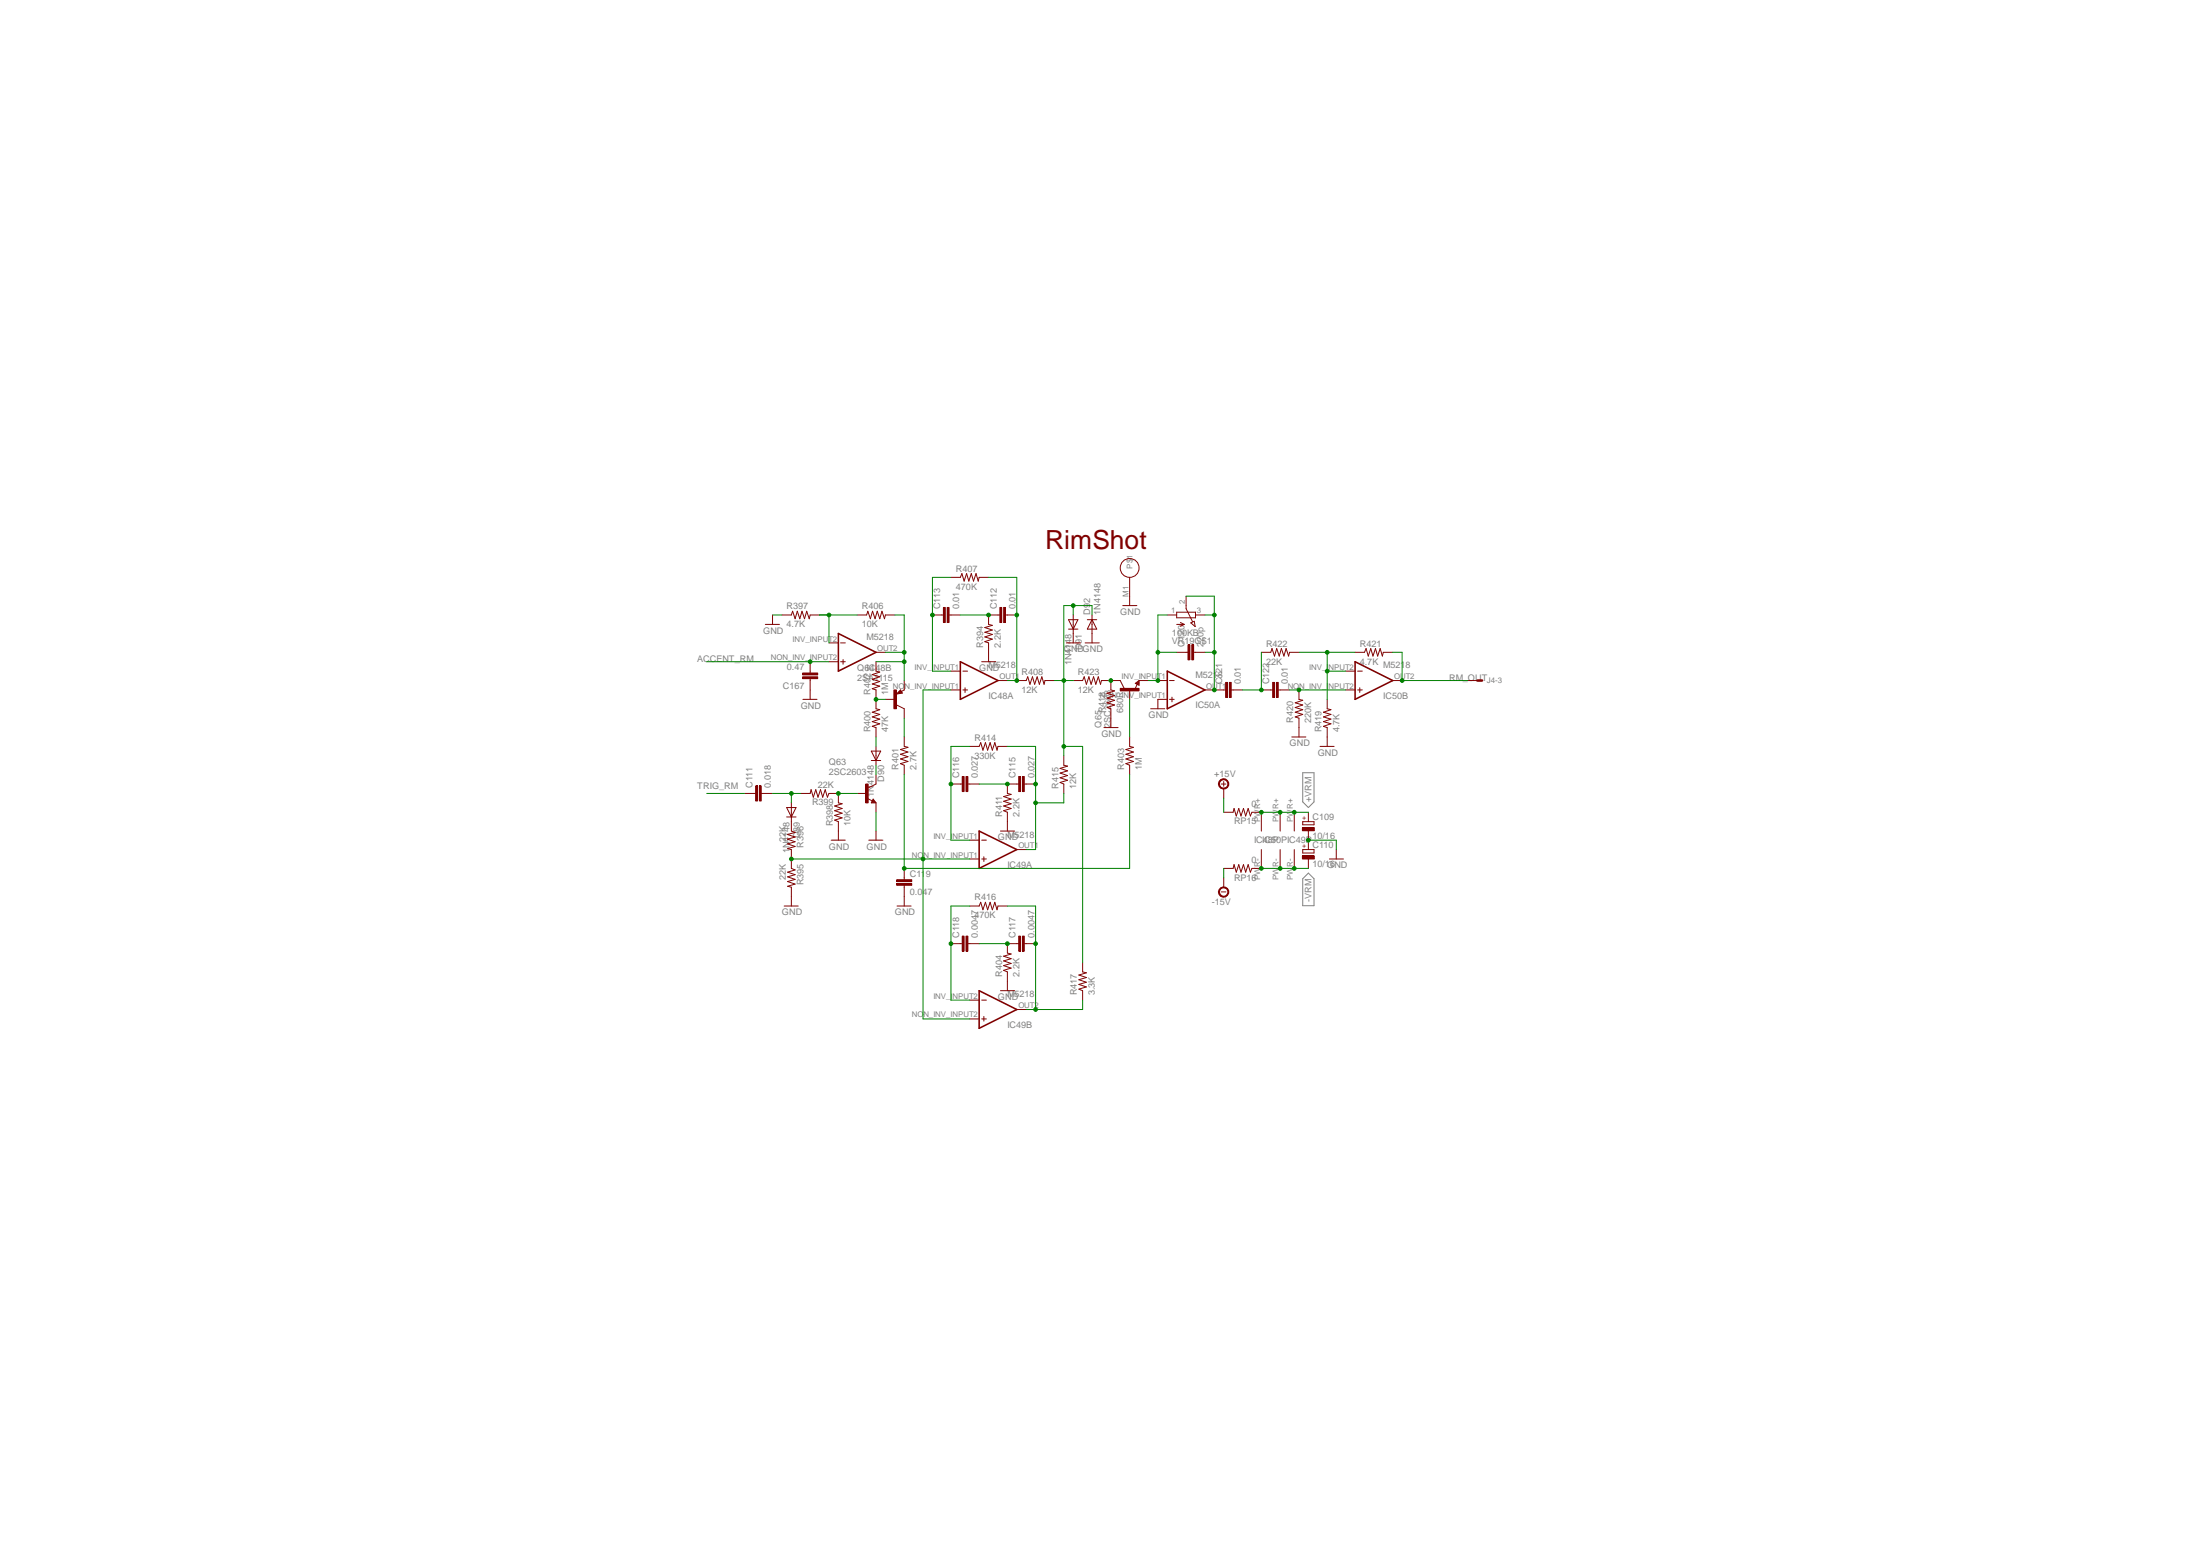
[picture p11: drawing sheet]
<svg xmlns="http://www.w3.org/2000/svg" width="297mm" height="210mm" viewBox="0 0 297 210" stroke-linecap="round" stroke-linejoin="round" font-family="sans-serif">
<path d="M175.9 104.3h1.5v3.9l-.7 .8-.8-.8zM176.7 117.9l.7 .7v3.7h-1.5v-3.7z" fill="none" stroke="#808080" stroke-width=".14"/>
<path d="M113.2 85.5l5.1 2.6-5.1 2.5zM129.7 89.3l5 2.6-5 2.5zM157.6 90.6l5.1 2.5-5.1 2.6zM183 89.3l5 2.6-5 2.5zM132.2 112.2l5.1 2.5-5.1 2.5zM132.2 133.7l5.1 2.6-5.1 2.5z" fill="none" stroke="#800000" stroke-width=".21"/>
<g fill="none" stroke="#800000" stroke-width=".14">
<path d="M128.4 77.9h1.3l.2-.5 .3 1 .3-1 .3 1 .3-1 .3 1 .4-1 .3 1 .1-.5h1.3M103.3 84.3h1.9M104.3 83v1.3M105.6 83h1.2l.2-.5 .4 1 .3-1 .3 1 .3-1 .3 1 .3-1 .4 1 .1-.5h1.3M111.9 86.8h1.3M111.9 89.3h1.3M113.5 86.8h.6M113.5 89.3h.6M113.8 89v.7M115.7 83h1.3l.2-.5 .3 1 .3-1 .3 1 .3-1 .4 1 .3-1 .3 1 .1-.5h1.3M118.3 89.3v1.3l.5 .1-1 .4 1 .3-1 .3 1 .3-1 .3 1 .3-1 .4 .5 .1v2.6l.5 .1-1 .3 1 .3-1 .4 1 .3-1 .3 1 .3-1 .3 .5 .2v1.3M118.3 88.1h1.2"/>
<path d="M119.5 94.4h1.3M120.7 93.1h.3v2.6h-.3zM121.1 95.2l1 .5v1.2M121.6 93.1l.2 .5-.7 .1zM121.6 93.5h-.2l.2-.2 .1 .2-.5 .1 .4-.4 .1 .3M122.1 99.5v1.3l.5 .1-1 .3 1 .3-1 .3 1 .4-1 .2 1 .4-1 .3 .5 .2v1.3M122.1 91.9v1.2l-.4 .2M125.9 83h1.5M127.4 82h.2v2h-.2zM127.9 82h.2v2h-.2zM128.1 83h1.6M128.4 93.1h1.3"/>
<path d="M128.4 90.6h1.3M130 93.1h.6M130 90.6h.6M130.3 92.8v.7M132.5 89.3h1.9M134.7 91.9h1.3M135 82h.3v2h-.3zM135 83h-1.5v1.3l.5 .1-1 .3 1 .3-1 .3 1 .3-1 .4 1 .3-1 .3 .5 .2v2.5M135.5 82h.3v2h-.3zM135.8 83h1.5M137.3 91.9h1.3l.2-.5 .3 1 .3-1 .3 1 .3-1 .3 1 .4-1 .3 1 .1-.5h1.3M144 86.8h1.9"/>
<path d="M144.3 83.7h1.2l-.6 1.2zM144.3 84.9h1.2M144.9 91.9h1.3l.2-.5 .3 1 .3-1 .3 1 .4-1 .3 1 .3-1 .3 1 .1-.5h2.6l.5 1M144.9 83v3.8M146.5 86.8h1.9M146.8 83.7h1.3M147.4 83.7l.7 1.2h-1.3zM147.4 83v3.8M149.1 98.2h1.9M150 91.9v1.2l.5 .2-1 .3 1 .3-1 .3 1 .3-1 .4 1 .3-1 .3 .5 .2v2.5M151.3 92.9h2.5v.4h-2.5zM152.5 93.1v1.3"/>
<path d="M152.5 99.5v1.3l.5 .1-1 .3 1 .3-1 .3 1 .4-1 .2 1 .4-1 .3 .5 .2v1.3M153.3 92.2l.5-.3v.6zM153.5 92.4l-.3 .6M153.5 92.2h.2v.2l-.3-.2 .4-.2v.4M153.8 91.9h1.3M155.4 95.7h1.9M156.3 91.9h1.3M157.6 83h1.3M157.6 94.4h-1.3v1.3M157.9 91.9h.6M157.9 94.4h.6M158.2 94.1v.6"/>
<path d="M158.9 82.6h2.5v.8h-2.5zM158.9 84.3h1M158.9 88.1h1.5M159.4 84l.5 .3M159.9 84.3l-.5 .2M160.1 80.5v1.7l.9 1.7M160.4 87h.3v2.1h-.3zM160.8 84.1l.4-.2 .2 .7zM160.9 87h.3v2.1h-.3zM161.2 88.1h1.5M161.4 83h1.3M162.7 93.1h2.8"/>
<path d="M165.5 92.1h.2v2h-.2zM166 92.1h.2v2h-.2zM166.2 93.1h1.6M170.3 93.1h1.5M170.3 88.1h1.3l.1-.6 .4 1.1 .3-1.1 .3 1.1 .3-1.1 .4 1.1 .2-1.1 .4 1.1 .1-.5h1.3M171.8 92.1h.3v2h-.3zM172.3 92.1h.3v2h-.3zM172.6 93.1h1.5M174.4 99.5h1.9M175.4 93.1v1.3l.5 .1-1 .4 1 .3-1 .3 1 .3-1 .3 1 .3-1 .4 .5 .1v2.6M179.2 94.4v1.3l.5 .1-1 .3 1 .3-1 .4 1 .3-1 .3 1 .3-1 .3 .5 .2v2.6M181.7 93.1h1.3"/>
<path d="M181.7 90.6h1.3M183 88.1h1.2l.2-.6 .3 1.1 .4-1.1 .3 1.1 .3-1.1 .3 1.1 .3-1.1 .3 1.1 .2-.5h1.2M183.3 93.1h.6M183.3 90.6h.6M183.6 92.8v.7M188 91.9h1.3M100.5 107.1h1.5M102 106.1h.3v2h-.3zM102.5 106.1h.3v2h-.3zM102.8 107.1h1.5M106.2 109h1.3l-.7 1.3zM106.2 110.3h1.3"/>
<path d="M106.8 108.4v3.8l.6 .2-1.1 .2 1.1 .4-1.1 .3 1.1 .3-1.1 .3 1.1 .4-1.1 .3 .5 .1v2.5l.6 .2-1.1 .3 1.1 .4-1.1 .3 1.1 .3-1.1 .3 1.1 .3-1.1 .3 .5 .2v2.5M108.1 107.1h1.3l.1-.5 .3 1 .3-1 .3 1 .4-1 .3 1 .3-1 .3 1 .2-.5h1.3v1.3l.5 .1-1 .3 1 .3-1 .3 1 .4-1 .3 1 .3-1 .3 .5 .2v2.5M112.2 113.4h1.9M115.7 107.1h1.3M116.9 105.8h.3v2.6h-.3zM117.1 107.8l.7 .3M117.3 113.4h1.9M117.6 101.4h1.3l-.6 1.3zM117.6 102.7h1.3M117.9 107.9l.4 .5h-.7zM117.9 108.1v.1h-.1l.1-.2 .2 .3h-.3M118.3 100.8v2.5"/>
<path d="M118.3 104.6v1.2l-1 .5M118.3 108.4v1.2M118.3 112.2v1.2M121.1 119.3h2v.2h-2zM121.1 118.7h2v.3h-2zM122.1 117.2v1.5M122.1 119.5v2.8M128.4 105.8h1.5M129.9 104.8h.3v2h-.3zM130.4 104.8h.3v2h-.3zM130.7 105.8h1.5M130.9 116h1.3"/>
<path d="M130.9 113.4h1.3M130.9 100.8h1.3l.2-.6 .3 1.1 .4-1.1 .2 1.1 .4-1.1 .3 1.1 .3-1.1 .3 1.1 .1-.5h1.3M132.5 116h.7M132.5 113.4h.7M132.8 115.7v.6M135.1 112.2h1.9M137.3 114.7h1.3M137.5 104.8h.3v2h-.3zM137.5 105.8h-1.5v1.3l.5 .1-1 .3 1 .4-1 .3 1 .3-1 .3 1 .3-1 .3 .5 .2v2.6M138 104.8h.3v2h-.3zM138.3 105.8h1.5M143.6 102v1.3l.5 .1-1 .3 1 .4-1 .3 1 .3-1 .3 1 .3-1 .3 .5 .2v1.3"/>
<path d="M170.3 109.6v2.6M170.3 114.7v2.5M172.8 109.6v2.6M172.8 114.7v2.5M175.9 110.9h1.5v.4h-1.5zM178.2 100.8h1.9M105.9 122.3h1.9M121.1 122.3h1.9M128.4 127.4h1.5M129.9 126.4h.3v2h-.3zM130.4 126.4h.3v2h-.3zM130.7 127.4h1.5"/>
<path d="M130.9 137.5h1.3M130.9 135h1.3M130.9 122.3h1.3l.2-.5 .3 1 .4-1 .2 1 .4-1 .3 1 .3-1 .3 1 .1-.5h1.3M132.5 137.5h.7M132.5 135h.7M132.8 137.2v.6M135.1 133.7h1.9M137.3 136.3h1.3M137.5 126.4h.3v2h-.3zM137.5 127.4h-1.5v1.3l.5 .1-1 .3 1 .3-1 .3 1 .3-1 .3 1 .4-1 .3 .5 .2v2.5M138 126.4h.3v2h-.3zM138.3 127.4h1.5"/>
<path d="M146.2 129.9v1.3l.5 .1-1 .3 1 .4-1 .2 1 .4-1 .3 1 .3-1 .3 .5 .2v1.3"/>
</g>
<path d="M120.9 93.1v2.6M151.3 93.1h2.5M117 105.8v2.6" fill="none" stroke="#800000" stroke-width=".34"/>
<g fill="none" stroke="#800000" stroke-width=".25">
<path d="M127.5 82v2M128 82v2M135.1 82v2M135.6 82v2M160.5 87v2.1M161 87v2.1M165.6 92.1v2M166.1 92.1v2M172 92.1v2M172.5 92.1v2M102.1 106.1v2M102.7 106.1v2"/>
<path d="M121.1 119.4h2M121.1 118.9h2M130 104.8v2M130.6 104.8v2M137.7 104.8v2M138.2 104.8v2M130 126.4v2M130.6 126.4v2M137.7 126.4v2M138.2 126.4v2"/>
</g>
<path d="M175.8 111.7h1.7v.4h-1.7z" fill-rule="evenodd" fill="#800000"/>
<path d="M175.8 111.7h1.7v.4h-1.7zM175.9 114.7h1.5v.4h-1.5zM176.7 109.6v1.3M176.7 112.2v1.2" fill="none" stroke="#800000" stroke-width=".14"/>
<path d="M175.8 115.5h1.7v.5h-1.7z" fill-rule="evenodd" fill="#800000"/>
<path d="M164.9 105.8h.6M165.2 105.5v.6M175.8 115.5h1.7v.5h-1.7zM176.7 113.4v1.3M176.7 116v1.2" fill="none" stroke="#800000" stroke-width=".14"/>
<path d="M164.8 105.2a.71 .71 0 0 1 1.1 .3 .71 .71 0 0 1-.5 1 .71 .71 0 0 1-.9-.7h.1a.58 .58 0 0 1 .8-.6 .58 .58 0 0 1 .3 .9 .58 .58 0 0 1-1 0l-.1-.3h-.1l.1-.3z" fill-rule="evenodd" fill="#800000"/>
<path d="M164.8 105.2a.71 .71 0 0 1 1.1 .3 .71 .71 0 0 1-.5 1 .71 .71 0 0 1-.9-.7h.1a.58 .58 0 0 1 .8-.6 .58 .58 0 0 1 .3 .9 .58 .58 0 0 1-1 0l-.1-.3h-.1l.1-.3zM165.2 106.5v1.2M164.9 120.4h.6" fill="none" stroke="#800000" stroke-width=".14"/>
<path d="M164.8 119.8a.71 .71 0 0 1 1.1 .3 .71 .71 0 0 1-.6 1 .71 .71 0 0 1-.8-.7h.1a.58 .58 0 0 1 .7-.6 .58 .58 0 0 1 .4 .8 .58 .58 0 0 1-.8 .3l-.3-.5h-.1z" fill-rule="evenodd" fill="#800000"/>
<g fill="none" stroke="#800000" stroke-width=".14">
<path d="M152.5 77.9v3.8M108.4 90.8h2v.3h-2zM108.4 91.4h2v.2h-2zM108.4 94.4h1.9M109.4 89.3v1.5M109.4 91.6v2.8M151.6 81.7h1.9M198.2 91.9h1.3M164.8 119.8a.71 .71 0 0 1 1.1 .3 .71 .71 0 0 1-.6 1 .71 .71 0 0 1-.8-.7h.1a.58 .58 0 0 1 .7-.6 .58 .58 0 0 1 .4 .8 .58 .58 0 0 1-.8 .3l-.3-.5h-.1zM165.2 118.5v1.3M165.2 109.6h1.3l.1-.5 .3 1.1 .4-1.1 .3 1.1 .3-1.1 .3 1.1 .3-1.1 .3 1.1 .2-.6h1.3M165.2 117.2h1.3l.1-.5 .3 1 .4-1 .3 1 .3-1 .3 1 .3-1 .3 1 .2-.5h1.3"/>
<path d="M174.7 109.6v2.6M174.7 114.7v2.5M179.5 116h1.9M180.4 114.7v1.3"/>
<circle cx="152.5" cy="76.7" r="1.27"/>
</g>
<path d="M199.5 91.9h.6" fill="none" stroke="#800000" stroke-width=".34"/>
<path d="M108.4 91h2M108.4 91.5h2" fill="none" stroke="#800000" stroke-width=".25"/>
<path d="M132.2 105.8h3.8" fill="none" stroke="#008000" stroke-width=".14"/>
<circle cx="136" cy="105.8" r=".25" fill="#008000"/>
<g fill="none" stroke="#008000" stroke-width=".14">
<path d="M104.3 83h1.3M118.3 109.6v2.6M176.7 113.4h3.7v1.3"/>
<circle cx="136" cy="105.8" r=".25"/>
</g>
<circle cx="176.7" cy="113.4" r=".25" fill="#008000"/>
<g fill="none" stroke="#008000" stroke-width=".14">
<path d="M130.9 100.8h-2.5v12.6h2.5"/>
<circle cx="176.7" cy="113.4" r=".25"/>
</g>
<circle cx="128.4" cy="105.8" r=".25" fill="#008000"/>
<g fill="none" stroke="#008000" stroke-width=".14">
<path d="M136 100.8h3.8v13.9h-1.2"/>
<circle cx="128.4" cy="105.8" r=".25"/>
</g>
<circle cx="139.8" cy="105.8" r=".25" fill="#008000"/>
<g fill="none" stroke="#008000" stroke-width=".14">
<path d="M143.6 107.1v1.3h-3.8"/>
<circle cx="139.8" cy="105.8" r=".25"/>
</g>
<circle cx="139.8" cy="108.4" r=".25" fill="#008000"/>
<g fill="none" stroke="#008000" stroke-width=".14">
<path d="M129.7 83h3.8"/>
<circle cx="139.8" cy="108.4" r=".25"/>
</g>
<circle cx="133.5" cy="83" r=".25" fill="#008000"/>
<g fill="none" stroke="#008000" stroke-width=".14">
<path d="M128.4 77.9h-2.5v12.7h2.5"/>
<circle cx="133.5" cy="83" r=".25"/>
</g>
<circle cx="125.9" cy="83" r=".25" fill="#008000"/>
<g fill="none" stroke="#008000" stroke-width=".14">
<path d="M133.5 77.9h3.8v14h-1.3"/>
<circle cx="125.9" cy="83" r=".25"/>
</g>
<circle cx="137.3" cy="83" r=".25" fill="#008000"/>
<circle cx="137.3" cy="83" r=".25" fill="none" stroke="#008000" stroke-width=".14"/>
<circle cx="137.3" cy="91.9" r=".25" fill="#008000"/>
<g fill="none" stroke="#008000" stroke-width=".14">
<path d="M132.2 127.4h3.8"/>
<circle cx="137.3" cy="91.9" r=".25"/>
</g>
<circle cx="136" cy="127.4" r=".25" fill="#008000"/>
<g fill="none" stroke="#008000" stroke-width=".14">
<path d="M130.9 122.3h-2.5v12.7h2.5"/>
<circle cx="136" cy="127.4" r=".25"/>
</g>
<circle cx="128.4" cy="127.4" r=".25" fill="#008000"/>
<g fill="none" stroke="#008000" stroke-width=".14">
<path d="M136 122.3h3.8v14h-1.2"/>
<circle cx="128.4" cy="127.4" r=".25"/>
</g>
<circle cx="139.8" cy="127.4" r=".25" fill="#008000"/>
<g fill="none" stroke="#008000" stroke-width=".14">
<path d="M146.2 135v1.3h-6.4"/>
<circle cx="139.8" cy="127.4" r=".25"/>
</g>
<circle cx="139.8" cy="136.3" r=".25" fill="#008000"/>
<g fill="none" stroke="#008000" stroke-width=".14">
<path d="M118.3 94.4h1.2"/>
<circle cx="139.8" cy="136.3" r=".25"/>
</g>
<circle cx="118.3" cy="94.4" r=".25" fill="#008000"/>
<g fill="none" stroke="#008000" stroke-width=".14">
<path d="M113.2 107.1h2.5"/>
<circle cx="118.3" cy="94.4" r=".25"/>
</g>
<circle cx="113.2" cy="107.1" r=".25" fill="#008000"/>
<g fill="none" stroke="#008000" stroke-width=".14">
<path d="M128.4 93.1h-3.8v44.4h6.3M124.6 116h6.3"/>
<circle cx="113.2" cy="107.1" r=".25"/>
</g>
<circle cx="124.6" cy="116" r=".25" fill="#008000"/>
<g fill="none" stroke="#008000" stroke-width=".14">
<path d="M106.8 116h17.8"/>
<circle cx="124.6" cy="116" r=".25"/>
</g>
<circle cx="106.8" cy="116" r=".25" fill="#008000"/>
<g fill="none" stroke="#008000" stroke-width=".14">
<path d="M104.3 107.1h3.8M106.8 107.1v1.3"/>
<circle cx="106.8" cy="116" r=".25"/>
</g>
<circle cx="106.8" cy="107.1" r=".25" fill="#008000"/>
<g fill="none" stroke="#008000" stroke-width=".14">
<path d="M118.3 99.5v1.3M122.1 96.9v2.6M118.3 103.3v1.3M122.1 104.6v12.6h30.4v-12.6"/>
<circle cx="106.8" cy="107.1" r=".25"/>
</g>
<circle cx="122.1" cy="117.2" r=".25" fill="#008000"/>
<g fill="none" stroke="#008000" stroke-width=".14">
<path d="M118.3 89.3h3.8M119.5 88.1h2.6M120.8 83h1.3v8.9"/>
<circle cx="122.1" cy="117.2" r=".25"/>
</g>
<circle cx="122.1" cy="88.1" r=".25" fill="#008000"/>
<circle cx="122.1" cy="88.1" r=".25" fill="none" stroke="#008000" stroke-width=".14"/>
<circle cx="122.1" cy="89.3" r=".25" fill="#008000"/>
<g fill="none" stroke="#008000" stroke-width=".14">
<path d="M110.7 83h1.2v3.8"/>
<circle cx="122.1" cy="89.3" r=".25"/>
</g>
<circle cx="111.9" cy="83" r=".25" fill="#008000"/>
<g fill="none" stroke="#008000" stroke-width=".14">
<path d="M95.4 89.3h16.5M111.9 83h3.8"/>
<circle cx="111.9" cy="83" r=".25"/>
</g>
<circle cx="109.4" cy="89.3" r=".25" fill="#008000"/>
<g fill="none" stroke="#008000" stroke-width=".14">
<path d="M95.4 107.1h5.1"/>
<circle cx="109.4" cy="89.3" r=".25"/>
</g>
<circle cx="150" cy="91.9" r=".25" fill="#008000"/>
<g fill="none" stroke="#008000" stroke-width=".14">
<path d="M142.4 91.9h2.5M144.9 81.7v1.3M147.4 83v-1.3h-3.8v20.3M143.6 100.8h2.6v29.1"/>
<circle cx="150" cy="91.9" r=".25"/>
</g>
<circle cx="143.6" cy="100.8" r=".25" fill="#008000"/>
<circle cx="143.6" cy="100.8" r=".25" fill="none" stroke="#008000" stroke-width=".14"/>
<circle cx="143.6" cy="91.9" r=".25" fill="#008000"/>
<circle cx="143.6" cy="91.9" r=".25" fill="none" stroke="#008000" stroke-width=".14"/>
<circle cx="144.9" cy="81.7" r=".25" fill="#008000"/>
<g fill="none" stroke="#008000" stroke-width=".14">
<path d="M152.5 94.4v5.1M156.3 88.1h2.6M157.6 83h-1.3v8.9h-1.2"/>
<circle cx="144.9" cy="81.7" r=".25"/>
</g>
<circle cx="156.3" cy="91.9" r=".25" fill="#008000"/>
<circle cx="156.3" cy="91.9" r=".25" fill="none" stroke="#008000" stroke-width=".14"/>
<circle cx="156.3" cy="88.1" r=".25" fill="#008000"/>
<g fill="none" stroke="#008000" stroke-width=".14">
<path d="M160.1 80.5h3.9v12.6M162.7 88.1h1.3M162.7 83h1.3"/>
<circle cx="156.3" cy="88.1" r=".25"/>
</g>
<circle cx="164" cy="88.1" r=".25" fill="#008000"/>
<circle cx="164" cy="88.1" r=".25" fill="none" stroke="#008000" stroke-width=".14"/>
<circle cx="164" cy="83" r=".25" fill="#008000"/>
<circle cx="164" cy="83" r=".25" fill="none" stroke="#008000" stroke-width=".14"/>
<circle cx="164" cy="93.1" r=".25" fill="#008000"/>
<g fill="none" stroke="#008000" stroke-width=".14">
<path d="M170.3 88.1v5h-2.5"/>
<circle cx="164" cy="93.1" r=".25"/>
</g>
<circle cx="170.3" cy="93.1" r=".25" fill="#008000"/>
<g fill="none" stroke="#008000" stroke-width=".14">
<path d="M175.4 88.1h7.6M179.2 90.6h2.5M179.2 88.1v6.3"/>
<circle cx="170.3" cy="93.1" r=".25"/>
</g>
<circle cx="179.2" cy="90.6" r=".25" fill="#008000"/>
<circle cx="179.2" cy="90.6" r=".25" fill="none" stroke="#008000" stroke-width=".14"/>
<circle cx="179.2" cy="88.1" r=".25" fill="#008000"/>
<g fill="none" stroke="#008000" stroke-width=".14">
<path d="M174.1 93.1h7.6"/>
<circle cx="179.2" cy="88.1" r=".25"/>
</g>
<circle cx="175.4" cy="93.1" r=".25" fill="#008000"/>
<g fill="none" stroke="#008000" stroke-width=".14">
<path d="M188 88.1h1.3v3.8"/>
<circle cx="175.4" cy="93.1" r=".25"/>
</g>
<circle cx="189.3" cy="91.9" r=".25" fill="#008000"/>
<g fill="none" stroke="#008000" stroke-width=".14">
<path d="M189.3 91.9h8.9M170.3 109.6h4.4"/>
<circle cx="189.3" cy="91.9" r=".25"/>
</g>
<circle cx="170.3" cy="109.6" r=".25" fill="#008000"/>
<g fill="none" stroke="#008000" stroke-width=".14">
<path d="M174.7 109.6h2"/>
<circle cx="170.3" cy="109.6" r=".25"/>
</g>
<circle cx="174.8" cy="109.6" r=".25" fill="#008000"/>
<circle cx="174.8" cy="109.6" r=".25" fill="none" stroke="#008000" stroke-width=".14"/>
<circle cx="172.8" cy="109.6" r=".25" fill="#008000"/>
<g fill="none" stroke="#008000" stroke-width=".14">
<path d="M170.3 117.2h2.5M174.7 117.2h2"/>
<circle cx="172.8" cy="109.6" r=".25"/>
</g>
<circle cx="170.3" cy="117.2" r=".25" fill="#008000"/>
<g fill="none" stroke="#008000" stroke-width=".14">
<path d="M172.8 117.2h1.9"/>
<circle cx="170.3" cy="117.2" r=".25"/>
</g>
<circle cx="174.8" cy="117.2" r=".25" fill="#008000"/>
<circle cx="174.8" cy="117.2" r=".25" fill="none" stroke="#008000" stroke-width=".14"/>
<circle cx="172.8" cy="117.2" r=".25" fill="#008000"/>
<g fill="none" stroke="#008000" stroke-width=".14">
<path d="M165.2 107.7v1.9M165.2 117.2v1.3"/>
<circle cx="172.8" cy="117.2" r=".25"/>
</g>
<text font-size="3.6" fill="#800000" x="141.1" y="74.1">RimShot</text>
<g font-size="1.2" fill="#808080">
<text x="129.1" y="77.2">R407</text>
<text x="106.2" y="82.3">R397</text>
<text x="116.4" y="82.3">R406</text>
<text x="127" y="82.3" transform="rotate(-90 127 82.3)">C113</text>
<text x="129.1" y="79.6">470K</text>
<text x="129.5" y="82.3" transform="rotate(-90 129.5 82.3)">0.01</text>
<text x="134.6" y="82.3" transform="rotate(-90 134.6 82.3)">C112</text>
<text x="137.1" y="82.3" transform="rotate(-90 137.1 82.3)">0.01</text>
<text x="147.2" y="83" transform="rotate(-90 147.2 83)">D92</text>
<text x="148.6" y="83" transform="rotate(-90 148.6 83)">1N4148</text>
<text x="151.3" y="83">GND</text>
<text x="94.1" y="89.3">ACCENT_RM</text>
<text x="103" y="85.6">GND</text>
<text x="106.2" y="84.7">4.7K</text>
<text x="116.4" y="84.7">10K</text>
<text x="117" y="86.4">M5218</text>
<text x="132.8" y="87.4" transform="rotate(-90 132.8 87.4)">R394</text>
<text x="135.1" y="87.4" transform="rotate(-90 135.1 87.4)">2.2K</text>
<text x="143.6" y="88.1">GNDGND</text>
<text x="144.6" y="89.8" transform="rotate(-90 144.6 89.8)">1N4148</text>
<text x="146" y="87.8" transform="rotate(-90 146 87.8)">D91</text>
<text x="158.2" y="85.8">100KB</text>
<text x="158.2" y="86.9">VR19G$1</text>
<text x="159.9" y="87.3" transform="rotate(-90 159.9 87.3)">C120</text>
<text x="162.5" y="87.3" transform="rotate(-90 162.5 87.3)">220p</text>
<text x="170.9" y="89.7">22K</text>
<text x="170.9" y="87.3">R422</text>
<text x="183.6" y="89.7">4.7K</text>
<text x="183.6" y="87.3">R421</text>
<text x="105.7" y="93">C167</text>
<text x="106.3" y="90.4">0.47</text>
<text x="108.1" y="95.7">GND</text>
<text x="115.7" y="91.9">2SA1115</text>
<text x="115.7" y="90.6">Q64</text>
<text x="117" y="90.6">IC48B</text>
<text x="117.5" y="93.8" transform="rotate(-90 117.5 93.8)">R402</text>
<text x="119.9" y="93.8" transform="rotate(-90 119.9 93.8)">1M</text>
<text x="132.2" y="90.6">GND</text>
<text x="133.5" y="90.2">M5218</text>
<text x="133.5" y="94.4">IC48A</text>
<text x="137.9" y="93.5">12K</text>
<text x="137.9" y="91.1">R408</text>
<text x="145.5" y="93.5">12K</text>
<text x="145.5" y="91.1">R423</text>
<text x="161.4" y="91.5">M5218</text>
<text x="161.4" y="95.6">IC50A</text>
<text x="165" y="92.4" transform="rotate(-90 165 92.4)">C121</text>
<text x="167.6" y="92.4" transform="rotate(-90 167.6 92.4)">0.01</text>
<text x="171.4" y="92.4" transform="rotate(-90 171.4 92.4)">C122</text>
<text x="173.9" y="92.4" transform="rotate(-90 173.9 92.4)">0.01</text>
<text x="186.8" y="90.2">M5218</text>
<text x="186.8" y="94.4">IC50B</text>
<text x="195.7" y="91.9">RM_OUT</text>
<text x="117.5" y="98.8" transform="rotate(-90 117.5 98.8)">R400</text>
<text x="119.9" y="98.8" transform="rotate(-90 119.9 98.8)">47K</text>
<text x="131.6" y="100">R414</text>
<text x="148.7" y="98.2" transform="rotate(-90 148.7 98.2)">Q65</text>
<text x="148.7" y="99.5">GND</text>
<text x="149.2" y="96.3" transform="rotate(-90 149.2 96.3)">R418</text>
<text x="150" y="98.2" transform="rotate(-90 150 98.2)">2SC2603</text>
<text x="151.6" y="96.3" transform="rotate(-90 151.6 96.3)">680R</text>
<text x="155.1" y="96.9">GND</text>
<text x="174.1" y="100.8">GND</text>
<text x="174.6" y="97.6" transform="rotate(-90 174.6 97.6)">R420</text>
<text x="177" y="97.6" transform="rotate(-90 177 97.6)">220K</text>
<text x="178.4" y="98.8" transform="rotate(-90 178.4 98.8)">R419</text>
<text x="180.8" y="98.8" transform="rotate(-90 180.8 98.8)">4.7K</text>
<text x="94.1" y="106.5">TRIG_RM</text>
<text x="101.6" y="106.3" transform="rotate(-90 101.6 106.3)">C111</text>
<text x="104.1" y="106.3" transform="rotate(-90 104.1 106.3)">0.018</text>
<text x="110.4" y="106.3">22K</text>
<text x="111.9" y="104.6">2SC2603</text>
<text x="111.9" y="103.3">Q63</text>
<text x="118" y="107.6" transform="rotate(-90 118 107.6)">1N4148</text>
<text x="119.4" y="105.5" transform="rotate(-90 119.4 105.5)">D90</text>
<text x="121.3" y="103.9" transform="rotate(-90 121.3 103.9)">R401</text>
<text x="123.7" y="103.9" transform="rotate(-90 123.7 103.9)">2.7K</text>
<text x="129.5" y="105.1" transform="rotate(-90 129.5 105.1)">C116</text>
<text x="131.6" y="102.4">330K</text>
<text x="132" y="105.1" transform="rotate(-90 132 105.1)">0.027</text>
<text x="137.1" y="105.1" transform="rotate(-90 137.1 105.1)">C115</text>
<text x="139.7" y="105.1" transform="rotate(-90 139.7 105.1)">0.027</text>
<text x="142.9" y="106.5" transform="rotate(-90 142.9 106.5)">R415</text>
<text x="145.3" y="106.5" transform="rotate(-90 145.3 106.5)">12K</text>
<text x="151.8" y="103.9" transform="rotate(-90 151.8 103.9)">R403</text>
<text x="154.2" y="103.9" transform="rotate(-90 154.2 103.9)">1M</text>
<text x="164" y="104.9">+15V</text>
<text x="177.9" y="102">GND</text>
<text x="106.1" y="113.7" transform="rotate(-90 106.1 113.7)">22K</text>
<text x="108" y="113.2" transform="rotate(-90 108 113.2)">D89</text>
<text x="109.6" y="108.7">R399</text>
<text x="112.4" y="111.5" transform="rotate(-90 112.4 111.5)">R398</text>
<text x="114.8" y="111.5" transform="rotate(-90 114.8 111.5)">10K</text>
<text x="134.7" y="113.4">GND</text>
<text x="135.3" y="110.3" transform="rotate(-90 135.3 110.3)">R411</text>
<text x="136" y="113.1">M5218</text>
<text x="137.7" y="110.3" transform="rotate(-90 137.7 110.3)">2.2K</text>
<text x="166.6" y="111.3">RP15</text>
<text x="169" y="108.9">0</text>
<text x="169.3" y="113.7">IC48P</text>
<text x="170.4" y="113.7">IC50PIC49P</text>
<text x="177.1" y="108.2" transform="rotate(-90 177.1 108.2)">+VRM</text>
<text x="177.2" y="113.2">10/16</text>
<text x="177.2" y="110.7">C109</text>
<text x="106.1" y="118.7" transform="rotate(-90 106.1 118.7)">22K</text>
<text x="106.6" y="115.2" transform="rotate(-90 106.6 115.2)">1N4148</text>
<text x="108.5" y="119.5" transform="rotate(-90 108.5 119.5)">R395</text>
<text x="108.5" y="114.5" transform="rotate(-90 108.5 114.5)">R396</text>
<text x="111.9" y="114.7">GND</text>
<text x="117" y="114.7">GND</text>
<text x="122.8" y="118.3">C119</text>
<text x="136" y="117.2">IC49A</text>
<text x="166.6" y="118.9">RP16</text>
<text x="169" y="116.5">0</text>
<text x="177.2" y="117">10/16</text>
<text x="177.2" y="114.5">C110</text>
<text x="179.2" y="117.2">GND</text>
<text x="105.6" y="123.6">GND</text>
<text x="120.8" y="123.6">GND</text>
<text x="122.8" y="120.9">0.047</text>
<text x="131.6" y="124">470K</text>
<text x="131.6" y="121.5">R416</text>
<text x="163.6" y="122.1">-15V</text>
<text x="177.1" y="121.7" transform="rotate(-90 177.1 121.7)">-VRM</text>
<text x="129.5" y="126.6" transform="rotate(-90 129.5 126.6)">C118</text>
<text x="132" y="126.6" transform="rotate(-90 132 126.6)">0.0047</text>
<text x="135.3" y="131.8" transform="rotate(-90 135.3 131.8)">R404</text>
<text x="137.1" y="126.6" transform="rotate(-90 137.1 126.6)">C117</text>
<text x="137.7" y="131.8" transform="rotate(-90 137.7 131.8)">2.2K</text>
<text x="139.7" y="126.6" transform="rotate(-90 139.7 126.6)">0.0047</text>
<text x="134.7" y="135">GND</text>
<text x="136" y="134.6">M5218</text>
<text x="145.4" y="134.4" transform="rotate(-90 145.4 134.4)">R417</text>
<text x="147.8" y="134.4" transform="rotate(-90 147.8 134.4)">3.3K</text>
<text x="136" y="138.7">IC49B</text>
</g>
<g font-size="1.1" fill="#808080">
<text x="152.9" y="76.8" transform="rotate(-90 152.9 76.8)">P$1</text>
<text x="152.4" y="80.6" transform="rotate(-90 152.4 80.6)">M1</text>
<text x="158.1" y="82.8">1</text>
<text x="160" y="81.5" transform="rotate(-90 160 81.5)">2</text>
<text x="161.6" y="82.8">3</text>
<text x="104.1" y="89.2">NON_INV_INPUT2</text>
<text x="107" y="86.6">INV_INPUT2</text>
<text x="118.4" y="87.9">OUT2</text>
<text x="120.6" y="93">NON_INV_INPUT1</text>
<text x="123.5" y="90.4">INV_INPUT1</text>
<text x="135" y="91.7">OUT1</text>
<text x="148.5" y="94.2">NON_INV_INPUT1</text>
<text x="151.4" y="91.7">INV_INPUT1</text>
<text x="162.9" y="93">OUT1</text>
<text x="173.9" y="93">NON_INV_INPUT2</text>
<text x="176.8" y="90.4">INV_INPUT2</text>
<text x="188.3" y="91.7">OUT2</text>
<text x="200.7" y="92.2">J4-3</text>
<text x="126" y="113.2">INV_INPUT1</text>
<text x="170.1" y="111" transform="rotate(-90 170.1 111)">PWR+</text>
<text x="172.6" y="111" transform="rotate(-90 172.6 111)">PWR+</text>
<text x="174.5" y="111" transform="rotate(-90 174.5 111)">PWR+</text>
<text x="123.1" y="115.8">NON_INV_INPUT1</text>
<text x="137.5" y="114.5">OUT1</text>
<text x="170.1" y="118.8" transform="rotate(-90 170.1 118.8)">PWR-</text>
<text x="172.6" y="118.8" transform="rotate(-90 172.6 118.8)">PWR-</text>
<text x="174.5" y="118.8" transform="rotate(-90 174.5 118.8)">PWR-</text>
<text x="123.1" y="137.3">NON_INV_INPUT2</text>
<text x="126" y="134.8">INV_INPUT2</text>
<text x="137.5" y="136.1">OUT2</text>
</g>
<g font-size=".9" fill="#800000">
<text x="176.4" y="110.7" transform="rotate(-90 176.4 110.7)">+</text>
<text x="176.4" y="114.5" transform="rotate(-90 176.4 114.5)">+</text>
</g>
</svg>
